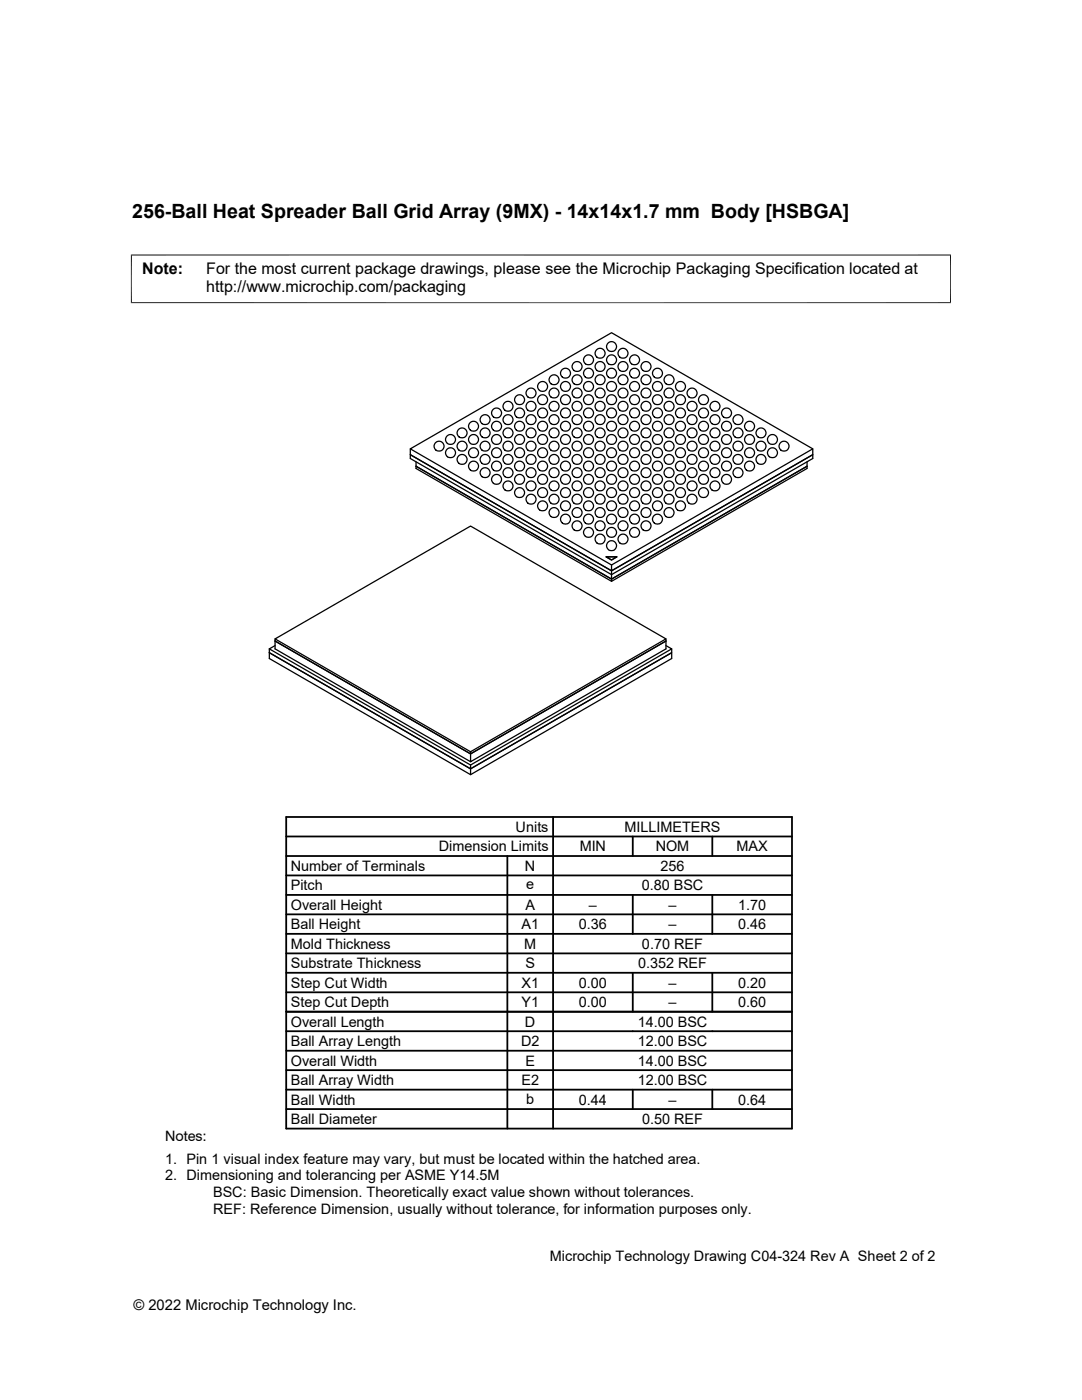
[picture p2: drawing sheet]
<svg xmlns="http://www.w3.org/2000/svg" width="216mm" height="279mm" viewBox="0 0 216 279" stroke-linecap="round" stroke-linejoin="round" font-family="sans-serif">
<g fill="none" stroke="#000" stroke-width=".25">
<path d="M81.9 89.6v1.1l40.1 23.2v2.1M81.9 90.7l40.1 23.2 40.2-23.2v.8l-40.2 23.2-40.1-23.2zM83 93l39 22.6 39-22.6M83 92.2v1.3l39 22.5 39-22.5v-1.3M162.2 89.6l-40.2-23.2-40.1 23.2 40.1 23.2M120.9 111.1h2.2l-1.1 .7zM122 112.8l40.2-23.2v1.1l-40.2 23.2zM53.7 129.5v1.9l40.2 23.2 40.1-23.2v-1.1l-40.1 23.1v-.7M54.9 127.9l39 22.6 39-22.6M54.9 128.8l-1.2 .7M54.9 127.5l39-22.5 39 22.5-39 22.5zM54.9 127.5v2l39 22.5"/>
<path d="M132.9 127.5v2l-39 22.5v-2M132.9 128.8l1.1 .7-40.1 23.2-40.2-23.2M134 129.5v.8l-40.1 23.1-40.2-23.1 40.2 23.1v1.2"/>
<circle cx="103.7" cy="79.8" r="1"/>
<circle cx="106" cy="78.4" r="1"/>
<circle cx="108.3" cy="79.8" r="1"/>
<circle cx="108.3" cy="77.1" r="1"/>
<circle cx="110.6" cy="75.8" r="1"/>
<circle cx="110.6" cy="78.4" r="1"/>
<circle cx="112.8" cy="77.1" r="1"/>
<circle cx="112.8" cy="74.5" r="1"/>
<circle cx="112.8" cy="79.8" r="1"/>
<circle cx="115.1" cy="78.4" r="1"/>
<circle cx="115.1" cy="75.8" r="1"/>
<circle cx="115.1" cy="73.2" r="1"/>
<circle cx="117.4" cy="79.8" r="1"/>
<circle cx="117.4" cy="77.1" r="1"/>
<circle cx="117.4" cy="74.5" r="1"/>
<circle cx="117.4" cy="71.8" r="1"/>
<circle cx="119.7" cy="78.4" r="1"/>
<circle cx="119.7" cy="75.8" r="1"/>
<circle cx="119.7" cy="73.2" r="1"/>
<circle cx="119.7" cy="70.5" r="1"/>
<circle cx="122" cy="79.8" r="1"/>
<circle cx="122" cy="77.1" r="1"/>
<circle cx="122" cy="74.5" r="1"/>
<circle cx="122" cy="71.8" r="1"/>
<circle cx="122" cy="69.2" r="1"/>
<circle cx="124.3" cy="78.4" r="1"/>
<circle cx="124.3" cy="75.8" r="1"/>
<circle cx="124.3" cy="73.2" r="1"/>
<circle cx="124.3" cy="70.5" r="1"/>
<circle cx="126.6" cy="79.8" r="1"/>
<circle cx="126.6" cy="77.1" r="1"/>
<circle cx="126.6" cy="74.5" r="1"/>
<circle cx="126.6" cy="71.8" r="1"/>
<circle cx="128.9" cy="78.4" r="1"/>
<circle cx="128.9" cy="75.8" r="1"/>
<circle cx="128.9" cy="73.2" r="1"/>
<circle cx="131.2" cy="79.8" r="1"/>
<circle cx="131.2" cy="77.1" r="1"/>
<circle cx="131.2" cy="74.5" r="1"/>
<circle cx="133.5" cy="78.4" r="1"/>
<circle cx="133.5" cy="75.8" r="1"/>
<circle cx="135.8" cy="79.8" r="1"/>
<circle cx="135.8" cy="77.1" r="1"/>
<circle cx="138.1" cy="78.4" r="1"/>
<circle cx="140.4" cy="79.8" r="1"/>
<circle cx="87.6" cy="89" r="1"/>
<circle cx="89.9" cy="90.4" r="1"/>
<circle cx="89.9" cy="87.7" r="1"/>
<circle cx="92.2" cy="86.4" r="1"/>
<circle cx="92.2" cy="91.7" r="1"/>
<circle cx="92.2" cy="89" r="1"/>
<circle cx="94.5" cy="87.7" r="1"/>
<circle cx="94.5" cy="93" r="1"/>
<circle cx="94.5" cy="90.4" r="1"/>
<circle cx="94.5" cy="85.1" r="1"/>
<circle cx="96.8" cy="83.8" r="1"/>
<circle cx="96.8" cy="89" r="1"/>
<circle cx="96.8" cy="91.7" r="1"/>
<circle cx="96.8" cy="86.4" r="1"/>
<circle cx="96.8" cy="94.3" r="1"/>
<circle cx="99.1" cy="85.1" r="1"/>
<circle cx="99.1" cy="82.4" r="1"/>
<circle cx="99.1" cy="90.4" r="1"/>
<circle cx="99.1" cy="93" r="1"/>
<circle cx="99.1" cy="87.7" r="1"/>
<circle cx="99.1" cy="95.7" r="1"/>
<circle cx="101.4" cy="86.4" r="1"/>
<circle cx="101.4" cy="83.8" r="1"/>
<circle cx="101.4" cy="81.1" r="1"/>
<circle cx="101.4" cy="91.7" r="1"/>
<circle cx="101.4" cy="97" r="1"/>
<circle cx="101.4" cy="94.3" r="1"/>
<circle cx="101.4" cy="89" r="1"/>
<circle cx="103.7" cy="87.7" r="1"/>
<circle cx="103.7" cy="85.1" r="1"/>
<circle cx="103.7" cy="82.4" r="1"/>
<circle cx="103.7" cy="93" r="1"/>
<circle cx="103.7" cy="95.7" r="1"/>
<circle cx="103.7" cy="90.4" r="1"/>
<circle cx="103.7" cy="98.3" r="1"/>
<circle cx="106" cy="89" r="1"/>
<circle cx="106" cy="86.4" r="1"/>
<circle cx="106" cy="83.8" r="1"/>
<circle cx="106" cy="81.1" r="1"/>
<circle cx="106" cy="94.3" r="1"/>
<circle cx="106" cy="97" r="1"/>
<circle cx="106" cy="99.6" r="1"/>
<circle cx="106" cy="91.7" r="1"/>
<circle cx="108.3" cy="90.4" r="1"/>
<circle cx="108.3" cy="87.7" r="1"/>
<circle cx="108.3" cy="85.1" r="1"/>
<circle cx="108.3" cy="82.4" r="1"/>
<circle cx="108.3" cy="95.7" r="1"/>
<circle cx="108.3" cy="98.3" r="1"/>
<circle cx="108.3" cy="93" r="1"/>
<circle cx="110.6" cy="91.7" r="1"/>
<circle cx="110.6" cy="89" r="1"/>
<circle cx="110.6" cy="86.4" r="1"/>
<circle cx="110.6" cy="83.8" r="1"/>
<circle cx="110.6" cy="81.1" r="1"/>
<circle cx="110.6" cy="97" r="1"/>
<circle cx="110.6" cy="99.6" r="1"/>
<circle cx="110.6" cy="94.3" r="1"/>
<circle cx="112.8" cy="95.7" r="1"/>
<circle cx="112.8" cy="93" r="1"/>
<circle cx="112.8" cy="90.4" r="1"/>
<circle cx="112.8" cy="87.7" r="1"/>
<circle cx="112.8" cy="85.1" r="1"/>
<circle cx="112.8" cy="82.4" r="1"/>
<circle cx="112.8" cy="98.3" r="1"/>
<circle cx="115.1" cy="97" r="1"/>
<circle cx="115.1" cy="94.3" r="1"/>
<circle cx="115.1" cy="91.7" r="1"/>
<circle cx="115.1" cy="89" r="1"/>
<circle cx="115.1" cy="86.4" r="1"/>
<circle cx="115.1" cy="83.8" r="1"/>
<circle cx="115.1" cy="99.6" r="1"/>
<circle cx="115.1" cy="81.1" r="1"/>
<circle cx="117.4" cy="98.3" r="1"/>
<circle cx="117.4" cy="95.7" r="1"/>
<circle cx="117.4" cy="93" r="1"/>
<circle cx="117.4" cy="90.4" r="1"/>
<circle cx="117.4" cy="87.7" r="1"/>
<circle cx="117.4" cy="85.1" r="1"/>
<circle cx="117.4" cy="82.4" r="1"/>
<circle cx="119.7" cy="99.6" r="1"/>
<circle cx="119.7" cy="81.1" r="1"/>
<circle cx="119.7" cy="97" r="1"/>
<circle cx="119.7" cy="94.3" r="1"/>
<circle cx="119.7" cy="91.7" r="1"/>
<circle cx="119.7" cy="89" r="1"/>
<circle cx="119.7" cy="86.4" r="1"/>
<circle cx="119.7" cy="83.8" r="1"/>
<circle cx="122" cy="82.4" r="1"/>
<circle cx="122" cy="98.3" r="1"/>
<circle cx="122" cy="95.7" r="1"/>
<circle cx="122" cy="93" r="1"/>
<circle cx="122" cy="90.4" r="1"/>
<circle cx="122" cy="87.7" r="1"/>
<circle cx="122" cy="85.1" r="1"/>
<circle cx="124.3" cy="83.8" r="1"/>
<circle cx="124.3" cy="99.6" r="1"/>
<circle cx="124.3" cy="81.1" r="1"/>
<circle cx="124.3" cy="97" r="1"/>
<circle cx="124.3" cy="94.3" r="1"/>
<circle cx="124.3" cy="91.7" r="1"/>
<circle cx="124.3" cy="89" r="1"/>
<circle cx="124.3" cy="86.4" r="1"/>
<circle cx="126.6" cy="85.1" r="1"/>
<circle cx="126.6" cy="82.4" r="1"/>
<circle cx="126.6" cy="98.3" r="1"/>
<circle cx="126.6" cy="95.7" r="1"/>
<circle cx="126.6" cy="93" r="1"/>
<circle cx="126.6" cy="90.4" r="1"/>
<circle cx="126.6" cy="87.7" r="1"/>
<circle cx="128.9" cy="86.4" r="1"/>
<circle cx="128.9" cy="83.8" r="1"/>
<circle cx="128.9" cy="99.6" r="1"/>
<circle cx="128.9" cy="81.1" r="1"/>
<circle cx="128.9" cy="97" r="1"/>
<circle cx="128.9" cy="94.3" r="1"/>
<circle cx="128.9" cy="91.7" r="1"/>
<circle cx="128.9" cy="89" r="1"/>
<circle cx="131.2" cy="87.7" r="1"/>
<circle cx="131.2" cy="85.1" r="1"/>
<circle cx="131.2" cy="82.4" r="1"/>
<circle cx="131.2" cy="98.3" r="1"/>
<circle cx="131.2" cy="95.7" r="1"/>
<circle cx="131.2" cy="93" r="1"/>
<circle cx="131.2" cy="90.4" r="1"/>
<circle cx="133.5" cy="89" r="1"/>
<circle cx="133.5" cy="86.4" r="1"/>
<circle cx="133.5" cy="83.8" r="1"/>
<circle cx="133.5" cy="99.6" r="1"/>
<circle cx="133.5" cy="81.1" r="1"/>
<circle cx="133.5" cy="97" r="1"/>
<circle cx="133.5" cy="94.3" r="1"/>
<circle cx="133.5" cy="91.7" r="1"/>
<circle cx="135.8" cy="93" r="1"/>
<circle cx="135.8" cy="90.4" r="1"/>
<circle cx="135.8" cy="87.7" r="1"/>
<circle cx="135.8" cy="85.1" r="1"/>
<circle cx="135.8" cy="82.4" r="1"/>
<circle cx="135.8" cy="98.3" r="1"/>
<circle cx="135.8" cy="95.7" r="1"/>
<circle cx="138.1" cy="94.3" r="1"/>
<circle cx="138.1" cy="91.7" r="1"/>
<circle cx="138.1" cy="89" r="1"/>
<circle cx="138.1" cy="86.4" r="1"/>
<circle cx="138.1" cy="83.8" r="1"/>
<circle cx="138.1" cy="99.6" r="1"/>
<circle cx="138.1" cy="81.1" r="1"/>
<circle cx="138.1" cy="97" r="1"/>
<circle cx="140.4" cy="95.7" r="1"/>
<circle cx="140.4" cy="93" r="1"/>
<circle cx="140.4" cy="90.4" r="1"/>
<circle cx="140.4" cy="87.7" r="1"/>
<circle cx="140.4" cy="85.1" r="1"/>
<circle cx="140.4" cy="82.4" r="1"/>
<circle cx="140.4" cy="98.3" r="1"/>
<circle cx="142.7" cy="97" r="1"/>
<circle cx="142.7" cy="94.3" r="1"/>
<circle cx="142.7" cy="91.7" r="1"/>
<circle cx="142.7" cy="89" r="1"/>
<circle cx="142.7" cy="86.4" r="1"/>
<circle cx="142.7" cy="83.8" r="1"/>
<circle cx="142.7" cy="81.1" r="1"/>
<circle cx="145" cy="95.7" r="1"/>
<circle cx="145" cy="93" r="1"/>
<circle cx="145" cy="90.4" r="1"/>
<circle cx="145" cy="87.7" r="1"/>
<circle cx="145" cy="85.1" r="1"/>
<circle cx="145" cy="82.4" r="1"/>
<circle cx="147.3" cy="94.3" r="1"/>
<circle cx="147.3" cy="91.7" r="1"/>
<circle cx="147.3" cy="89" r="1"/>
<circle cx="147.3" cy="86.4" r="1"/>
<circle cx="147.3" cy="83.8" r="1"/>
<circle cx="149.6" cy="93" r="1"/>
<circle cx="149.6" cy="90.4" r="1"/>
<circle cx="149.6" cy="87.7" r="1"/>
<circle cx="149.6" cy="85.1" r="1"/>
<circle cx="151.9" cy="91.7" r="1"/>
<circle cx="151.9" cy="89" r="1"/>
<circle cx="151.9" cy="86.4" r="1"/>
<circle cx="154.1" cy="90.4" r="1"/>
<circle cx="154.1" cy="87.7" r="1"/>
<circle cx="156.4" cy="89" r="1"/>
<circle cx="108.3" cy="101" r="1"/>
<circle cx="110.6" cy="102.3" r="1"/>
<circle cx="112.8" cy="101" r="1"/>
<circle cx="112.8" cy="103.6" r="1"/>
<circle cx="115.1" cy="104.9" r="1"/>
<circle cx="115.1" cy="102.3" r="1"/>
<circle cx="117.4" cy="103.6" r="1"/>
<circle cx="117.4" cy="101" r="1"/>
<circle cx="117.4" cy="106.3" r="1"/>
<circle cx="119.7" cy="104.9" r="1"/>
<circle cx="119.7" cy="102.3" r="1"/>
<circle cx="119.7" cy="107.6" r="1"/>
<circle cx="122" cy="108.9" r="1"/>
<circle cx="122" cy="101" r="1"/>
<circle cx="122" cy="106.3" r="1"/>
<circle cx="122" cy="103.6" r="1"/>
<circle cx="124.3" cy="102.3" r="1"/>
<circle cx="124.3" cy="107.6" r="1"/>
<circle cx="124.3" cy="104.9" r="1"/>
<circle cx="126.6" cy="103.6" r="1"/>
<circle cx="126.6" cy="101" r="1"/>
<circle cx="126.6" cy="106.3" r="1"/>
<circle cx="128.9" cy="104.9" r="1"/>
<circle cx="128.9" cy="102.3" r="1"/>
<circle cx="131.2" cy="103.6" r="1"/>
<circle cx="131.2" cy="101" r="1"/>
<circle cx="133.5" cy="102.3" r="1"/>
<circle cx="135.8" cy="101" r="1"/>
</g>
<path d="M26.1 50.9h163.7M26.2 50.8v9.7M189.7 50.8v9.7M26.1 60.4h163.7" fill="none" stroke="#000" stroke-width=".2"/>
<g fill="none" stroke="#000" stroke-width=".36">
<path d="M57.1 178.6h100.9M57.1 174.7h100.9M57.1 170.8h100.9M57.1 166.9h100.9M57.1 163h100.9v62.2h-100.9zM101.2 170.8v54.4M110.4 163v62.2M126.3 166.9v3.9M126.3 178.6v7.8M142.1 166.9v3.9M142.1 178.6v7.8M57.1 182.5h100.9"/>
<path d="M57.1 194.1h100.9M57.1 186.4h100.9M57.1 190.3h100.9M57.1 198h100.9M126.3 194.1v7.8M142.1 194.1v7.8M57.1 201.9h100.9M57.1 213.6h100.9M57.1 209.7h100.9M57.1 217.5h100.9M57.1 205.8h100.9M126.3 217.5v3.8"/>
<path d="M142.1 217.5v3.8M57.1 221.3h100.9"/>
</g>
<text font-size="3.9" x="26.4" y="43.5">256-Ball Heat Spreader Ball Grid Array (9MX) - 14x14x1.7 mm Body [HSBGA]</text>
<g font-size="3.2">
<text x="28.4" y="54.7">Note:</text>
<text x="41.1" y="58.3">http://www.microchip.com/packaging</text>
<text x="41.1" y="54.7">For the most current package drawings, please see the Microchip Packaging Specification located at</text>
</g>
<g font-size="2.9">
<text x="102.9" y="166">Units</text>
<text x="124.6" y="166">MILLIMETERS</text>
<text x="58" y="173.8">Number of Terminals</text>
<text x="87.6" y="169.9">Dimension Limits</text>
<text x="104.8" y="173.8">N</text>
<text x="115.7" y="169.9">MIN</text>
<text x="130.8" y="169.9">NOM</text>
<text x="131.8" y="173.8">256</text>
<text x="147" y="169.9">MAX</text>
<text x="58" y="177.7">Pitch</text>
<text x="105" y="177.4">e</text>
<text x="128" y="177.7">0.80 BSC</text>
<text x="58" y="181.6">Overall Height</text>
<text x="58" y="185.5">Ball Height</text>
<text x="104.1" y="185.5">A1</text>
<text x="104.8" y="181.6">A</text>
<text x="115.5" y="185.5">0.36</text>
<text x="117.5" y="181.6">–</text>
<text x="133.4" y="181.6">–</text>
<text x="133.4" y="185.5">–</text>
<text x="147.3" y="181.6">1.70</text>
<text x="147.3" y="185.5">0.46</text>
<text x="58" y="189.3">Mold Thickness</text>
<text x="104.6" y="189.3">M</text>
<text x="128.1" y="189.3">0.70 REF</text>
<text x="58" y="193.2">Substrate Thickness</text>
<text x="58" y="197.1">Step Cut Width</text>
<text x="104" y="197.1">X1</text>
<text x="104.8" y="193.2">S</text>
<text x="115.5" y="197.1">0.00</text>
<text x="127.3" y="193.2">0.352 REF</text>
<text x="133.4" y="197.1">–</text>
<text x="147.3" y="197.1">0.20</text>
<text x="58" y="201">Step Cut Depth</text>
<text x="104" y="201">Y1</text>
<text x="115.5" y="201">0.00</text>
<text x="133.4" y="201">–</text>
<text x="147.3" y="201">0.60</text>
<text x="58" y="204.9">Overall Length</text>
<text x="58" y="208.8">Ball Array Length</text>
<text x="104" y="208.8">D2</text>
<text x="104.8" y="204.9">D</text>
<text x="127.3" y="204.9">14.00 BSC</text>
<text x="127.3" y="208.8">12.00 BSC</text>
<text x="58" y="212.7">Overall Width</text>
<text x="104.8" y="212.7">E</text>
<text x="127.3" y="212.7">14.00 BSC</text>
<text x="58" y="220.4">Ball Width</text>
<text x="58" y="216.6">Ball Array Width</text>
<text x="104" y="216.6">E2</text>
<text x="105" y="220.4">b</text>
<text x="115.5" y="220.4">0.44</text>
<text x="127.3" y="216.6">12.00 BSC</text>
<text x="133.4" y="220.4">–</text>
<text x="147.3" y="220.4">0.64</text>
<text x="32.9" y="227.7">Notes:</text>
<text x="58" y="224.3">Ball Diameter</text>
<text x="128.1" y="224.3">0.50 REF</text>
<text x="32.9" y="232.3">1. Pin 1 visual index feature may vary, but must be located within the hatched area.</text>
<text x="32.9" y="235.6">2. Dimensioning and tolerancing per ASME Y14.5M</text>
<text x="42.5" y="238.9">BSC: Basic Dimension. Theoretically exact value shown without tolerances.</text>
<text x="42.5" y="242.2">REF: Reference Dimension, usually without tolerance, for information purposes only.</text>
<text x="109.7" y="251.7">Microchip Technology Drawing C04-324 Rev A Sheet 2 of 2</text>
<text x="26.6" y="261.3">© 2022 Microchip Technology Inc.</text>
</g>
</svg>
